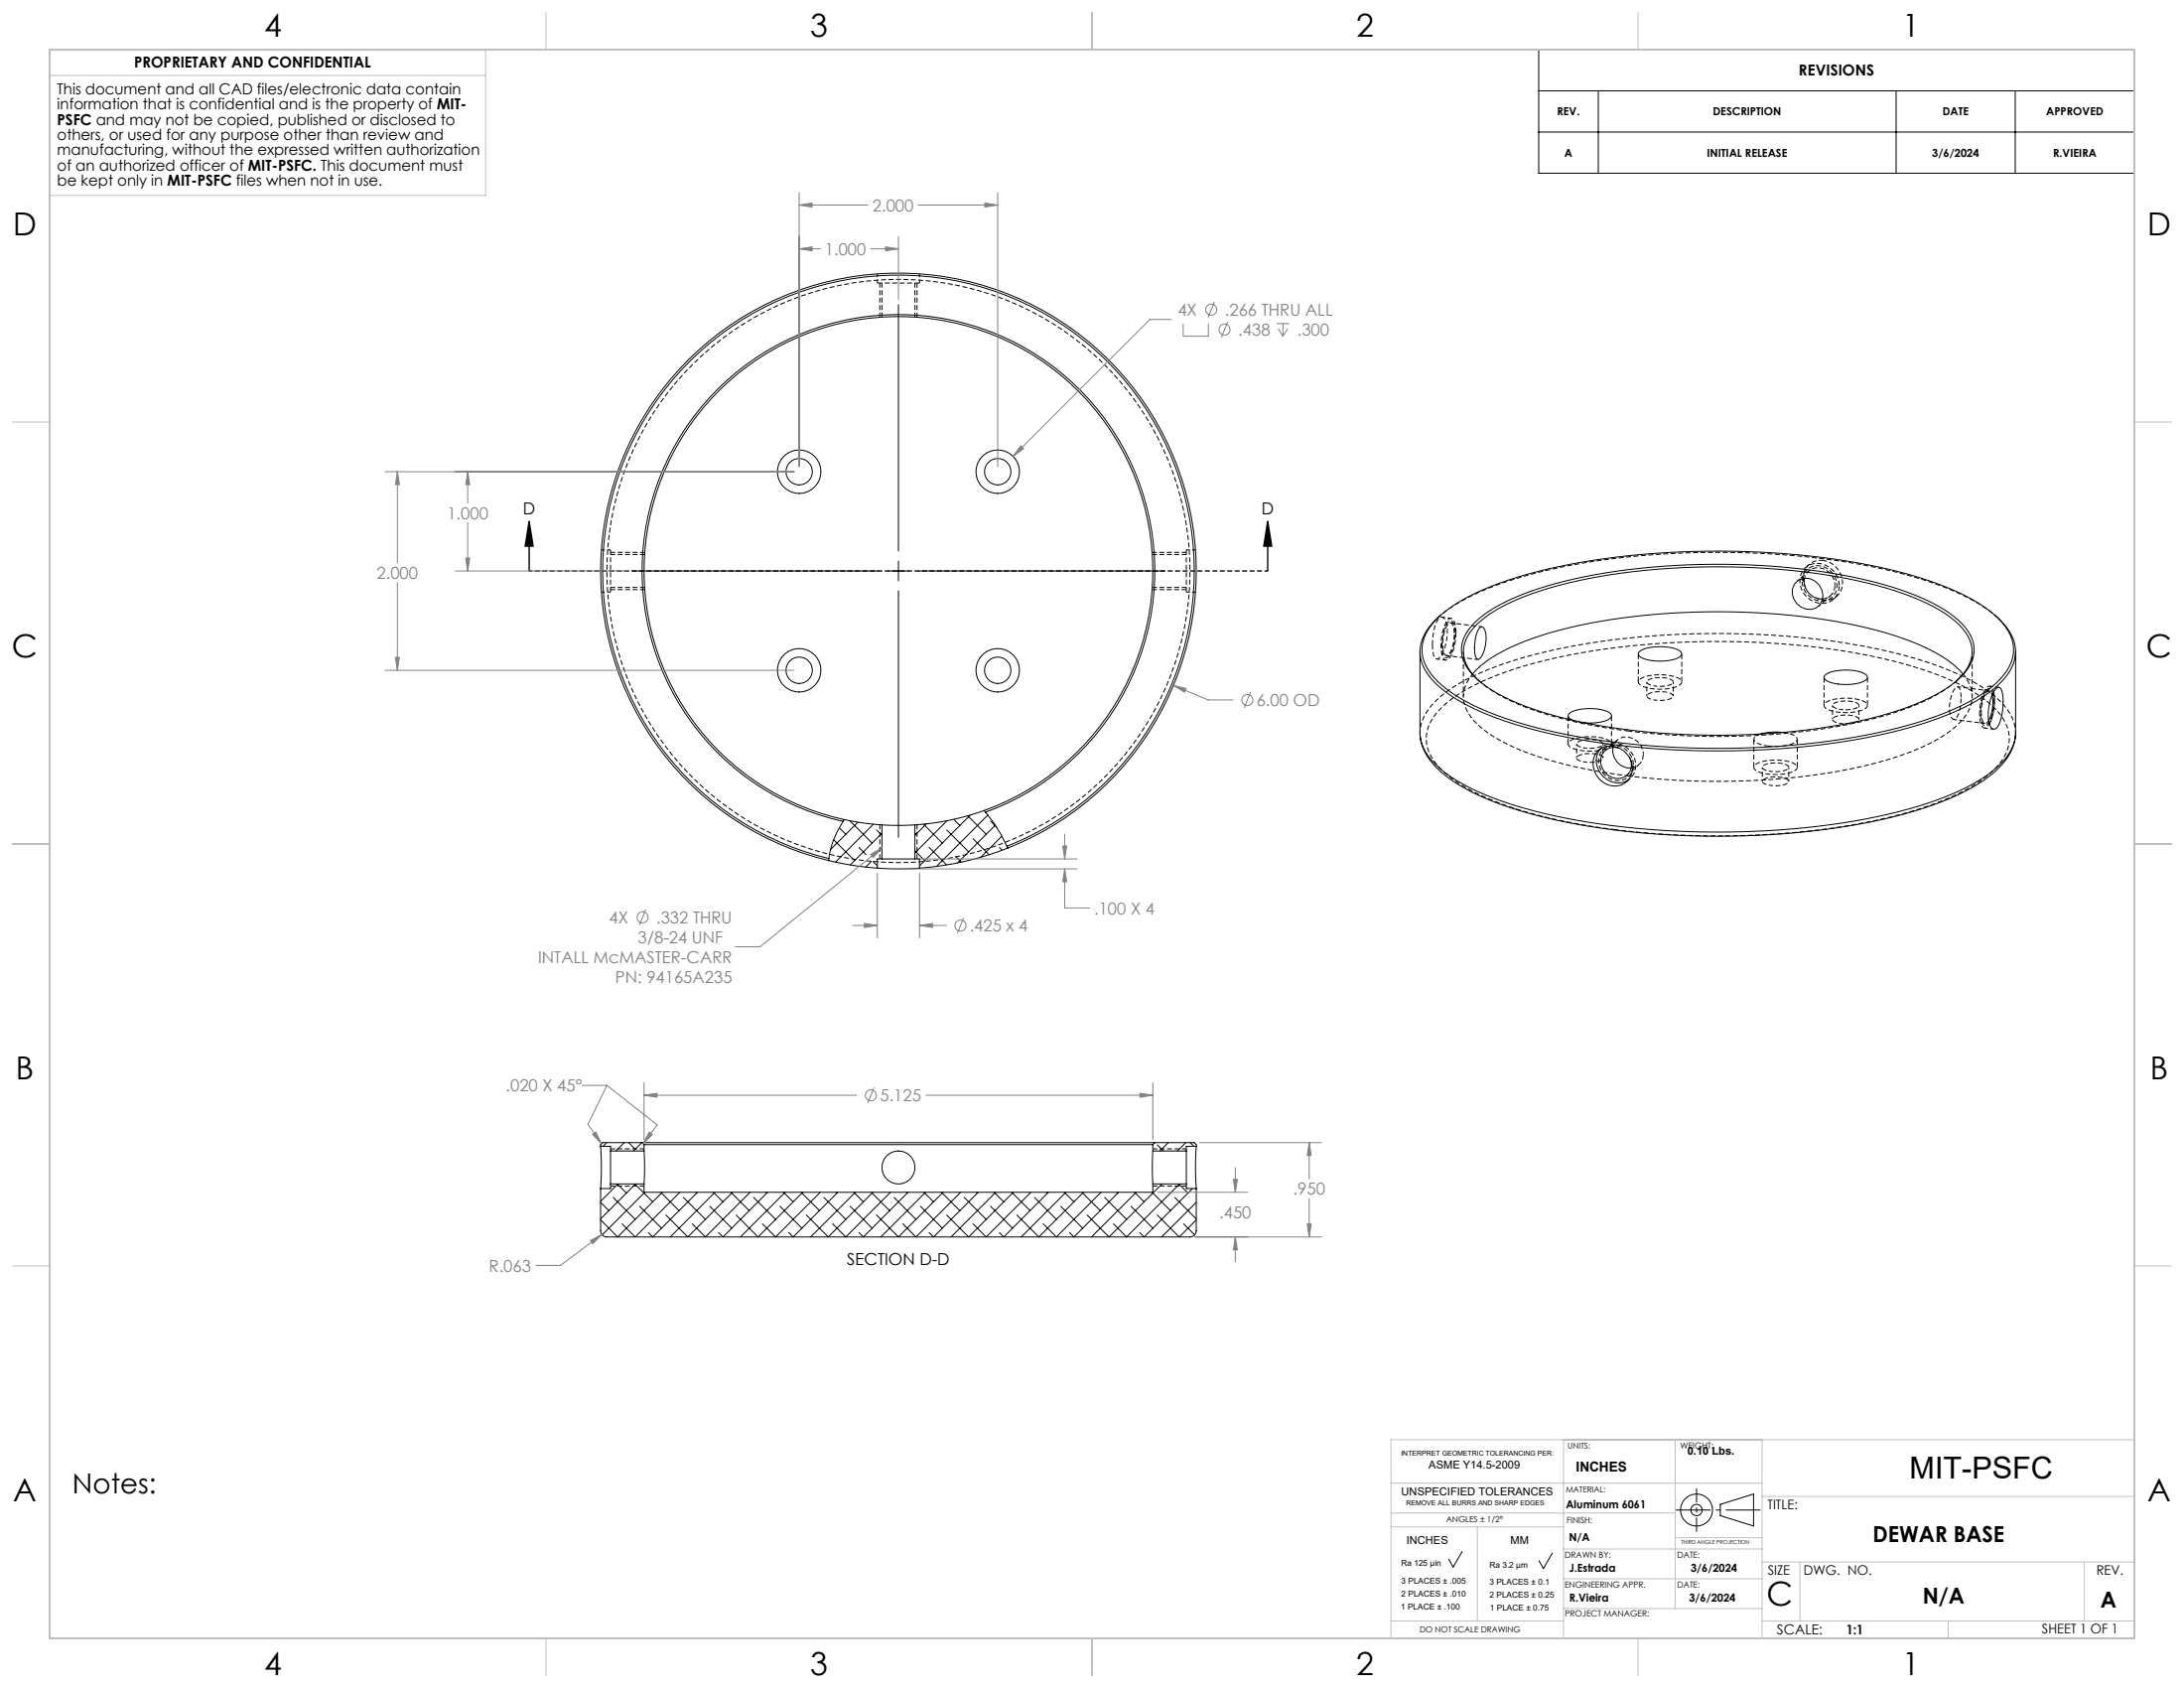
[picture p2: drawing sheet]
<svg xmlns="http://www.w3.org/2000/svg" width="559mm" height="432mm" viewBox="0 0 559 432" stroke-linecap="round" stroke-linejoin="round" font-family="sans-serif">
<path d="M235.3 72.4h-10.8M156.2 140.7v10.8M303.5 151.5v-10.8M378.2 173.9l.4 .5M500.4 174.4l.5-.5" fill="none" stroke="#000" stroke-width=".25" stroke-dasharray="1.3 .6" stroke-linecap="butt"/>
<path d="M368.2 157.7a50.3 50.3 0 0 1 17.2-8.9 173.5 173.5 0 0 1 51.3-7.5 184.3 184.3 0 0 1 55.3 7 53.5 53.5 0 0 1 18.8 9.4M462.9 144.4l-.9 .8M469.1 153.3l.9-.8M374.4 166.7v11.5M504.6 178.2v-11.5M509.7 177.8a1 1 0 0 0-1.1-1 7.1 7.1 0 0 0-1.7 5.4M409.9 191.1l-.9 .8M412.7 191.2a3.4 3.4 0 0 1 5.1-2.3 4.6 4.6 0 0 1 2.7 4M416.2 200l.8-.8M509 185.2v.1a1.21 1.21 0 0 1-1.6 .8l-.6-1.3-.3-2.2M229.9 220.7a74.6 74.6 0 0 1-65.7-110 74.6 74.6 0 0 1 128-5.7 74.6 74.6 0 0 1-55.7 115.4l-6.6 .3" fill="none" stroke="#000" stroke-width=".25" stroke-dasharray="1.3 .6" stroke-dashoffset=".6" stroke-linecap="butt"/>
<g fill="none" stroke="#000" stroke-width=".25" stroke-dasharray="1.3 .6" stroke-dashoffset=".4" stroke-linecap="butt">
<path d="M224.5 70.1v2.3M235.3 72.4v-2.3M153.9 151.5h2.3M156.2 140.7h-2.3M303.5 151.5h2.4M305.9 140.7h-2.4M371.3 158.2l-2.4-.3M367.6 168.6l2.3 .3M370.1 167.7l8 1M379.2 160.3l-8.1-1M508.9 176.7l-8-1M511.5 175.8l-2.4-.3"/>
<path d="M404.8 184.8l.8 .1M416.5 198.5a102.1 102.1 0 0 1-31.2-8.3 23.1 23.1 0 0 1-9.5-7.7 8.1 8.1 0 0 1 1-10.1M499.9 184l8 1.1M507.7 186.2l2.4 .3"/>
</g>
<g fill="none" stroke="#000" stroke-width=".25" stroke-dasharray="1.3 .6" stroke-dashoffset=".1" stroke-linecap="butt">
<path d="M225.1 72.4v8.7M225.7 72.4v8.7M234.6 72.4v8.7M234.1 81.1v-8.7M156.2 150.3h8.7M156.2 141.3h8.8M156.2 150.8h8.8M164.9 141.8h-8.7M294.8 150.3h8.7M303.5 141.8h-8.7M303.5 150.8h-8.7M303.5 141.3h-8.7"/>
<path d="M366.5 164.9a12.1 12.1 0 0 1 1.6-6.7 1.02 1.02 0 0 1 1.2-.2 1.02 1.02 0 0 1 .6 .9 11.2 11.2 0 0 1-1.7 9.4 .67 .67 0 0 1-1.1-.1l-.5-1.5-.1-1.8M372.5 161.8l-.2-2.2a1.38 1.38 0 0 0-1.3-1.4 6.4 6.4 0 0 0-2.1 4.8 8.4 8.4 0 0 0 .6 5.6 .91 .91 0 0 0 1.5-.5 12.6 12.6 0 0 0 1.5-6.3M416.5 187a180 180 0 0 0 62.2-3 58.2 58.2 0 0 0 20.8-8.9l1.1-.9M452.3 190.8a10.4 10.4 0 0 0 7.3-1.2 .9 .9 0 0 0-.6-1.5l-1.2-.4-1.6-.3M225.1 219.7v-8.7M234.6 219.7v-8.7"/>
</g>
<g fill="none" stroke="#000" stroke-width=".25">
<path d="M393.7 12.7h152.4v31.6h-152.4zM393.7 23.2h152.4M393.7 33.8h152.4M408.9 23.2v21.1M485.1 23.2v21.1M515.6 23.2v21.1M229.9 77.9v63.1M161.7 146.1h63.1M227.3 146.1h5.1M229.9 143.5v5.1M229.9 151.1v63.1M235 146.1h63"/>
<path d="M368.1 157.8a48.7 48.7 0 0 1 17.7-9.4 172.3 172.3 0 0 1 50.9-7.4 183.1 183.1 0 0 1 54.9 6.9 53.6 53.6 0 0 1 18.5 9.2 12.1 12.1 0 0 1 5.1 9.9 13.3 13.3 0 0 1-5.5 8.7 56.2 56.2 0 0 1-18.9 9.1 187.6 187.6 0 0 1-58.5 6.5 166.9 166.9 0 0 1-47.3-7.6 46.4 46.4 0 0 1-17.2-9.4 10.8 10.8 0 0 1-3.8-9.9 13.1 13.1 0 0 1 4.1-6.6zM368.7 157.3a12.8 12.8 0 0 0-5.4 9.8 12.7 12.7 0 0 0 5.1 8.7 54 54 0 0 0 18.6 9.3 184.3 184.3 0 0 0 55.3 7 180.2 180.2 0 0 0 48.9-6.7 56.5 56.5 0 0 0 19-9.2 12.8 12.8 0 0 0 5.5-9.9 12.9 12.9 0 0 0-5.4-9M377.1 159.5a40.9 40.9 0 0 1 16.2-8.8 154.7 154.7 0 0 1 48.1-6.3 151.2 151.2 0 0 1 44.7 6.4 39.7 39.7 0 0 1 16 8.8 8.5 8.5 0 0 1 1.4 11.4 24.7 24.7 0 0 1-9.8 7.5 107.9 107.9 0 0 1-34.5 8.6 179.7 179.7 0 0 1-59.2-3.4 58.8 58.8 0 0 1-20.9-9 11.1 11.1 0 0 1-5.2-9.1 10.2 10.2 0 0 1 3.2-6.1zM460 148.5a4.3 4.3 0 0 1 5.3 .9 4.3 4.3 0 0 1 .3 5.4 4.2 4.2 0 0 1-4.4 .7 4.2 4.2 0 0 1-2.6-3.6v-1.3l.5-1.2zM461.7 148a4.5 4.5 0 0 0 4.6 5.2M363.3 166.7v20.8a11 11 0 0 0 4 8 46.7 46.7 0 0 0 17.3 9.6 170.4 170.4 0 0 0 51 7.7 187.1 187.1 0 0 0 55.6-6.7 56.5 56.5 0 0 0 19-9.1 13 13 0 0 0 5.5-9.5M376.8 172.4a32 32 0 0 1 13.3-8.3 132 132 0 0 1 40.2-7.4 166.9 166.9 0 0 1 52.2 5.2 48.9 48.9 0 0 1 17.7 8.4l2.1 2.1M378.4 174.2a9.5 9.5 0 0 1-3.7-9.4 14.8 14.8 0 0 1 6.8-7.9 73.4 73.4 0 0 1 25.3-9 180.6 180.6 0 0 1 70.8 1.2 61.7 61.7 0 0 1 21.4 8.8 12.2 12.2 0 0 1 5.6 8 9.9 9.9 0 0 1-4 8.3M378.6 160.6l.5-.3 .5 .3a8.1 8.1 0 0 1-.8 7.7l-.5 .4-.4-.1a6.9 6.9 0 0 1-.4-5l.6-2.4zM419.4 166.8a10.7 10.7 0 0 1 8.1-1.1l1.4 .4a1.53 1.53 0 0 1 1.4 1.4 5.9 5.9 0 0 1-4.8 1.6 10.1 10.1 0 0 1-5.9-1.1 .77 .77 0 0 1-.2-1.2zM466.9 172.7a10.7 10.7 0 0 1 8.1-1l1.5 .3a1.53 1.53 0 0 1 1.3 1.5 5.9 5.9 0 0 1-4.8 1.6 10.1 10.1 0 0 1-5.9-1.2 .77 .77 0 0 1-.2-1.2zM509.7 177.8a10.5 10.5 0 0 1-.9 6.5"/>
<path d="M510.1 177a13.6 13.6 0 0 1-1.1 8.2M510.6 176.3a.84 .84 0 0 1 .9-.5 .84 .84 0 0 1 .7 .9 14.2 14.2 0 0 1-1.1 9.2 .97 .97 0 0 1-.9 .6 .97 .97 0 0 1-.9-.7 11.1 11.1 0 0 1 1.3-9.5zM515.7 166.7v20.8M402.3 184.2l-.3-.1a1.02 1.02 0 0 1-.8-1.1 1.02 1.02 0 0 1 1-.9 12.6 12.6 0 0 1 9.7 .3 .98 .98 0 0 1 .4 1.1 .98 .98 0 0 1-1 .7 13 13 0 0 1-5.7 .7M409 191.9a5.5 5.5 0 0 1 8.6 3.8 4.7 4.7 0 0 1-2.6 5 4.7 4.7 0 0 1-5.5-1.2 5.3 5.3 0 0 1-.5-7.6zM409.5 191.6a5.5 5.5 0 0 0 .4 6.8 5.5 5.5 0 0 0 6.7 1.1M412.7 191.2a4.5 4.5 0 0 0 4.6 5.3M414.2 191.4a3.6 3.6 0 0 0-4.1 1.2 3.6 3.6 0 0 0 .1 4.3 3.9 3.9 0 0 0 3.5 2.3 3.9 3.9 0 0 0 3.6-2.4 4.1 4.1 0 0 0-.3-3M456.2 187.4l-2.7-.1-3.1 .5M515.7 187.4a12.7 12.7 0 0 1-4.8 9.5 48.5 48.5 0 0 1-17.1 9.3 170.8 170.8 0 0 1-51.2 7.7 185 185 0 0 1-53.9-6.6 56.3 56.3 0 0 1-20.1-9.9 13.8 13.8 0 0 1-5.3-9.8M212.1 219.6l-.1 .5M213.3 214.8l5.4 5.3"/>
<path d="M214.7 211.7l1.7 1.7M215.7 210.1a21.6 21.6 0 0 0-3.6 9.5M216 209.7l4.8 .8 4.9 .5M216 209.7l-.3 .4M217.5 210l5.6 5.7M219.5 210.3l-7 7.1M219.8 216.8l1.8 1.8M223.5 210.8l-9.7 9.7M224.3 212.3l1.4 1.4M225.7 219.7h8.4M225.7 211l3.7 .1 4.7-.1M225.7 219.7h-1.2v2.4"/>
<path d="M225.7 211v8.7M225.7 213.1l-8.2 8.2M234.1 219.7h1.2v2.4M234.1 211v8.7M234.1 217.6l2.5 2.5M234.1 213.1l.3 .3M236.3 210.8l4.8 4.9M237 210.8l-2.9 2.9M237.7 216.8l4.5 4.5M242.2 212.3l5.6 5.6M242.3 209.9l-8.2 8.3M244 209.6l1.6 1.6"/>
<path d="M244.5 219l1.5 1.5M247.6 208.7l4.7 4.7M248.3 208.5l-13 13M249 214.5l4.1 4.1M251.8 207.3a65.1 65.1 0 0 0 28.6-102.2 65.1 65.1 0 0 0-105.9 6.8 65.1 65.1 0 0 0 41.5 97.8M251.8 207.3a65.1 65.1 0 0 1-17.7 3.7M251.8 207.3l.4 .5M252.2 207.8a65.6 65.6 0 0 0 28.6-103.1 65.6 65.6 0 0 0-106.7 6.9 65.6 65.6 0 0 0 41.6 98.5M252.2 207.8l2.1 2.7 1.8 2.9 1.5 3.1M252.8 208.5l-13.2 13.1M253.4 210l1.6 1.6M254.7 211.1l-9.7 9.6"/>
<path d="M255.7 216.8l.7 .7M256.3 213.9l-5.4 5.4M257.6 216.5a75.7 75.7 0 0 0 30.4-118.9 75.7 75.7 0 0 0-122.4 8.5 75.7 75.7 0 0 0 46.5 113.5M257.6 216.5l.2 .4M257.8 216.9a76.2 76.2 0 0 0 30.6-119.7 76.2 76.2 0 0 0-123.2 8.6 76.2 76.2 0 0 0 46.8 114.3M257.8 216.9a76.2 76.2 0 0 1-22.5 5.2M212 220.1a76.2 76.2 0 0 0 12.5 2M222.9 220.4l-1.4 1.4M223.4 220.4l1.1 1.1M224.5 222.1l5.4 .2 5.4-.2M153.7 293.2l.2 5.8-.2 5M153.7 293.2h2.5v1.2"/>
<path d="M155.2 292.3l-.9 .9M156.2 294.4v8.5M156.2 294.4h8.6M159.7 292.3l-2.1 2.1M160.8 292.3l1.7 1.7M164.2 292.3l-2.1 2.1M164.3 292.3h131.2M164.3 292.3h-10.1l-.5 .5v.4M164.3 292.3l.5 .5M164.8 294.4l.1 4-.1 4.5M164.8 292.8h130.2M164.8 292.8v1.6"/>
<path d="M295 294.4l-.2 4.2 .2 4.3M295 292.8v1.6M295 294.4h8.5M295.5 292.3h10.1l.5 .5v.4M295.5 292.3l-.5 .5M296.1 292.9l1.6 1.5M298.9 292.3l-2.1 2.1M303.4 292.3l-2.1 2.1M303.5 294.4v8.5M304.5 292.3l1 .9M306.1 293.2l-.2 5.4 .2 5.4M306.1 293.2h-2.6v1.2"/>
<path d="M153.7 304v10.8a1.6 1.6 0 0 0 1.6 1.6h149.2a1.6 1.6 0 0 0 1.6-1.6v-10.8M153.7 307.6l2.1 2.1M156.2 302.9v1.1h-2.5M156.2 302.9h8.6M156.9 306.3l5.6 5.6M157.9 302.9l2.4 2.3M158.1 302.9l-4.4 4.4M162.4 302.9l4.6 4.5M162.6 302.9l-8.9 8.9M163.6 308.6l5.7 5.6M164.8 302.9v2.1h130.2v-2.1M165 305l-10.9 10.9"/>
<path d="M169.1 305l4.6 4.7M169.5 305l-11.5 11.4-4.3-4.3M174 305l-11.5 11.4-3.3-3.3M174.9 306.3l5.6 5.6M178 305l.2 .2M178.4 305l-11.4 11.4-1.1-1.1M181.6 308.6l5.6 5.6M182.5 305l2.5 2.4M182.9 305l-11.4 11.4M187 305l4.7 4.7M187.4 305l-11.4 11.4-5.6-5.6M191.9 305l-11.4 11.4-3.4-3.3"/>
<path d="M192.8 306.3l5.6 5.6M196 305l.2 .2M196.4 305l-11.4 11.4-1.1-1.1M199.6 308.6l5.6 5.6M200.5 305l2.4 2.4M200.9 305l-11.4 11.4M205 305l4.7 4.7M205.4 305l-11.4 11.4-5.7-5.6M209.9 305l-11.5 11.4-3.3-3.3M210.8 306.3l5.6 5.6M214 305l.2 .2M214.4 305l-11.5 11.4-1.1-1.1"/>
<path d="M217.5 308.6l5.6 5.6M218.4 305l2.5 2.4M218.9 305l-11.5 11.4M222.9 305l4.7 4.7M223.3 305l-11.4 11.4-5.6-5.6M227.8 305l-11.4 11.4-3.4-3.3M228.8 306.3l5.6 5.6M231.9 305l.2 .2M232.3 305l-11.4 11.4-1.1-1.1M235.5 308.6l5.6 5.6M236.4 305l2.5 2.4M236.8 305l-11.4 11.4"/>
<path d="M240.9 305l4.7 4.7M241.3 305l-11.4 11.4-5.6-5.6M245.8 305l-11.4 11.4-3.4-3.3M246.7 306.3l5.6 5.6M249.9 305l.2 .2M250.3 305l-11.4 11.4-1.2-1.1M253.4 308.6l5.7 5.6M254.4 305l2.4 2.4M254.8 305l-11.5 11.4M258.9 305l4.7 4.7M259.3 305l-11.5 11.4-5.6-5.6M263.8 305l-11.5 11.4-3.3-3.3"/>
<path d="M264.7 306.3l5.6 5.6M267.8 305l.2 .2M268.2 305l-11.4 11.4-1.1-1.1M271.4 308.6l5.6 5.6M272.3 305l2.5 2.4M272.7 305l-11.4 11.4M276.8 305l4.7 4.7M277.2 305l-11.4 11.4-5.6-5.6M281.7 305l-11.4 11.4-3.4-3.3M282.6 306.3l5.6 5.6M285.8 305l.2 .2M286.2 305l-11.4 11.4-1.1-1.1"/>
<path d="M289.4 308.6l5.6 5.6M290.3 305l2.4 2.4M290.7 305l-11.4 11.4M294.8 305l4.7 4.7M295 302.9h8.5M296.1 310.8l5.6 5.6 4.4-4.3M297.1 302.9l.1 .1M297.3 302.9l-13.5 13.5-5.7-5.6M300.6 306.3l5.5 5.5M301.6 302.9l2.4 2.3M301.8 302.9l-13.6 13.5-3.3-3.3M302.8 313.1l2.9 2.8"/>
<path d="M303.5 302.9v1.1h2.6M305.1 304l-12.4 12.4-1.1-1.1M306.1 307.6l-8.9 8.8M374.1 396.9l-2.3 4-1.1-2M397.2 397.3l-2.3 3.9-1.1-2M440.2 384.8l8.5-2.6v8.2l-8.5-2.7z"/>
<circle cx="204.5" cy="120.7" r="3.4"/>
<circle cx="204.5" cy="120.7" r="5.6"/>
<circle cx="255.3" cy="120.7" r="3.4"/>
<circle cx="255.3" cy="120.7" r="5.6"/>
<circle cx="204.5" cy="171.5" r="3.4"/>
<circle cx="204.5" cy="171.5" r="5.6"/>
<circle cx="255.3" cy="171.5" r="3.4"/>
<circle cx="255.3" cy="171.5" r="5.6"/>
<circle cx="229.9" cy="298.6" r="4.2"/>
<circle cx="434.1" cy="386.3" r="4.1"/>
<circle cx="434.1" cy="386.3" r="1.44"/>
</g>
<path d="M466.5 143.3a5.7 5.7 0 0 1 4 8.7 4.7 4.7 0 0 1-6 .9M378.4 174.2a45.6 45.6 0 0 0 17 8.4 126.7 126.7 0 0 0 21.1 4.4M402.3 184.2l2.5 .6M450.4 187.8h-.1a1.9 1.9 0 0 0-1.6 1.4 3.2 3.2 0 0 0 2.8 1.5l.8 .1M506.9 182.2l.1 1.4a1.41 1.41 0 0 0 1.1 1.5l.7-.8" fill="none" stroke="#000" stroke-width=".25" stroke-dasharray="1.3 .6" stroke-dashoffset=".3" stroke-linecap="butt"/>
<path d="M462 150.4a4.6 4.6 0 0 1 0-4.9 4.6 4.6 0 0 1 4.5-2.2M502.3 172.4a8.4 8.4 0 0 1-.6 12.2 39.2 39.2 0 0 1-16 8.9 152.5 152.5 0 0 1-47.9 6.4l-12.3-.5-9-.9M413.1 212.2a115.1 115.1 0 0 1-35.8-9.5 26.3 26.3 0 0 1-11.1-9.2 9.2 9.2 0 0 1 1.2-11 36.9 36.9 0 0 1 15.4-9.7 152 152 0 0 1 45.5-8.4 195.3 195.3 0 0 1 59 5.5 61 61 0 0 1 21.4 9.7 12.5 12.5 0 0 1 5.4 9.8 12.6 12.6 0 0 1-5.1 8.6 53.7 53.7 0 0 1-18.5 9.1 183.9 183.9 0 0 1-58 6.6l-9.8-.5-9.6-1M156.2 293.9h8.6M303.5 293.9h-8.5M156.2 303.4h8.6M303.5 303.4h-8.5" fill="none" stroke="#000" stroke-width=".25" stroke-dasharray="1.3 .6" stroke-dashoffset=".2" stroke-linecap="butt"/>
<g fill="none" stroke="#000" stroke-width=".25" stroke-dasharray="1.3 .6" stroke-dashoffset="-.1" stroke-linecap="butt">
<path d="M461.1 148.7a4.9 4.9 0 0 0 7.6 4.1 4.9 4.9 0 0 0 .8-5.1 4.9 4.9 0 0 0-4.2-3 3.8 3.8 0 0 0-4.2 4M469.5 149.7a3.4 3.4 0 0 1-3.2 3.5M470.6 149.9a5.6 5.6 0 0 0-8-5.1 5.2 5.2 0 0 0 .7 8.7 4.5 4.5 0 0 0 4.8 .5 4.5 4.5 0 0 0 2.5-4.1M419.2 167.3v7.2M430.3 174.5v-7.2M466.7 173.3v7.1M501.8 178.5a10.4 10.4 0 0 1-1.1 5l-.5 .5h-.5a4 4 0 0 1-.9-3.8 7.6 7.6 0 0 1 1.6-4.3l.5-.2a3 3 0 0 1 .9 2.8M401.2 183.1v7.2M412.3 190.3v-7.2M417.9 195.7a4.1 4.1 0 0 1-2.6 3.8 4.1 4.1 0 0 1-4.5-1.1 4.3 4.3 0 0 1-1.8-4.2 4.3 4.3 0 0 1 3-3.5 5.1 5.1 0 0 1 5.9 5M420.5 192.9a3.4 3.4 0 0 1-3.2 3.6M448.7 189.1v7.2"/>
<path d="M459.8 196.3v-7.2M477.8 180.4v-7.1"/>
</g>
<g fill="none" stroke="#000" stroke-width=".25" stroke-dasharray="1.3 .6" stroke-dashoffset=".7" stroke-linecap="butt">
<path d="M421.4 174.5v3.5M422.8 176.2a10.4 10.4 0 0 0 7.3-1.2 .9 .9 0 0 0-.6-1.5 12.8 12.8 0 0 0-9.8 .2 .93 .93 0 0 0-.5 .9 .93 .93 0 0 0 .8 .8l2.8 .8M423.5 175.5a5.8 5.8 0 0 0 4.5-.8l.1-.3a2.69 2.69 0 0 0-2.5-1 4.8 4.8 0 0 0-4.2 1 1.95 1.95 0 0 0 2.1 1.1M423.5 179.1a5.8 5.8 0 0 0 4.5-.8l.1-.3a2.69 2.69 0 0 0-2.5-1 4.8 4.8 0 0 0-4.2 .9 1.95 1.95 0 0 0 2.1 1.2M428.1 178v-3.5M403.4 190.3v3.6M404.8 192a10.4 10.4 0 0 0 7.3-1.2 .9 .9 0 0 0-.6-1.5 12.8 12.8 0 0 0-9.7 .2 .93 .93 0 0 0-.6 1 .93 .93 0 0 0 .8 .8l2.8 .7M405.6 191.3a5.8 5.8 0 0 0 4.5-.8l.1-.2a2.69 2.69 0 0 0-2.6-1.1 4.8 4.8 0 0 0-4.2 1 1.95 1.95 0 0 0 2.2 1.1M405.6 194.9a5.8 5.8 0 0 0 4.5-.8l.1-.2a2.68 2.68 0 0 0-2.6-1.1 4.8 4.8 0 0 0-4.2 1 1.95 1.95 0 0 0 2.2 1.1M409.5 191.6a5.1 5.1 0 0 1 8.2 1.2 4.9 4.9 0 0 1-1.1 6.7M410.2 193.9v-3.6M450.9 196.3v3.6"/>
<path d="M452.3 198a10.4 10.4 0 0 0 7.3-1.2 .9 .9 0 0 0-.6-1.5 12.8 12.8 0 0 0-9.7 .2 .93 .93 0 0 0-.5 1 .93 .93 0 0 0 .8 .7l2.7 .8M453.1 197.3a5.8 5.8 0 0 0 4.5-.8l.1-.2a2.69 2.69 0 0 0-2.6-1.1 4.8 4.8 0 0 0-4.2 1 1.95 1.95 0 0 0 2.2 1.1M457.7 199.9v-3.6M468.9 180.4v3.6M470.3 182.2a10.4 10.4 0 0 0 7.3-1.2 .9 .9 0 0 0-.6-1.5 12.8 12.8 0 0 0-9.8 .1 .93 .93 0 0 0-.5 1 .93 .93 0 0 0 .8 .8l2.8 .8M471.1 181.5a5.8 5.8 0 0 0 4.5-.8v-.3a2.69 2.69 0 0 0-2.5-1 4.8 4.8 0 0 0-4.2 .9 1.95 1.95 0 0 0 2.2 1.2M471.1 185.1a5.8 5.8 0 0 0 4.5-.8v-.3a2.69 2.69 0 0 0-2.5-1.1 4.8 4.8 0 0 0-4.2 1 1.95 1.95 0 0 0 2.2 1.2M475.6 184v-3.6M453.1 200.9a5.8 5.8 0 0 0 4.5-.8l.1-.2a2.69 2.69 0 0 0-2.6-1.1 4.8 4.8 0 0 0-4.2 1 1.95 1.95 0 0 0 2.2 1.1"/>
</g>
<path d="M461.7 148a3.7 3.7 0 0 1 3-2.8 3.7 3.7 0 0 1 3.7 1.6 4.5 4.5 0 0 1 1.1 2.9M462.8 146.1l-3.1 2.7M465.3 155.1l3-2.7M368.9 165a3.4 3.4 0 0 0 1.1 3.2 2.29 2.29 0 0 0 1.6-2 9.7 9.7 0 0 0 0-7.2l-.2-.2a1.85 1.85 0 0 0-1.7 1.8l-.6 2.3-.2 2.1M510.1 179.4a8.5 8.5 0 0 1-1.9 6.1l-.3 .1a2.27 2.27 0 0 1-1.1-2.4 9.8 9.8 0 0 1 1.7-6.9l.5-.2a2.27 2.27 0 0 1 1.1 2.4v.9M413.7 189.3l-3 2.7M416.3 198.3l3-2.7M506.5 182.6a11.6 11.6 0 0 1 1.8-6.7 .96 .96 0 0 1 1.1-.3 .96 .96 0 0 1 .6 1l.1 .4M515.7 187.5a11.4 11.4 0 0 0-4-8.1 46.7 46.7 0 0 0-17.3-9.6 170.4 170.4 0 0 0-51-7.7 187.1 187.1 0 0 0-55.5 6.7 56.5 56.5 0 0 0-19.1 9.1 13 13 0 0 0-5.5 9.6" fill="none" stroke="#000" stroke-width=".25" stroke-dasharray="1.3 .6" stroke-dashoffset=".5" stroke-linecap="butt"/>
<path d="M372.1 162.2a7.8 7.8 0 0 1-1.7 5.4l-.3 .1a2.36 2.36 0 0 1-1-2.5 8.8 8.8 0 0 1 1.6-5.7l.3-.2a.93 .93 0 0 1 .9 1l.2 1.9" fill="none" stroke="#000" stroke-width=".25" stroke-dasharray="1.3 .6" stroke-dashoffset="-.2" stroke-linecap="butt"/>
<g fill="none" stroke="#808080" stroke-width=".25">
<path d="M204.5 52.5l3.3-.6v1.1zM204.5 49.3v70.1M204.5 52.5h17.6M235 52.5h20.3M252 51.9l3.3 .6-3.3 .5zM255.3 49.3v70.1M204.5 63.7l3.3-.5v1zM204.5 63.7h5.4M222.8 63.7h7.1M226.6 63.2l3.3 .5-3.3 .5zM229.9 60.5v16.2M310.7 77.2l-1.6 4"/>
<path d="M299.8 81.7h-5.6l-35 35M302.7 82.8v3.2h6.5v-3.2M314.1 82.3l-1.6 4M326.6 82.8h3.3M327 84.1l1.3 1.9M328.3 82.8v3.2M329.5 84.1l-1.2 1.9M261.2 114l.7 .8-2.7 1.9zM98.5 120.7h104.7M101.7 120.7l.5 3.3h-1zM101.7 120.7v23.3M119.7 120.7l.5 3.3h-1z"/>
<path d="M119.7 120.7v8M119.7 133.7v12.4M101.7 149v22.5M116.5 146.1h44M119.2 142.8h1l-.5 3.3zM98.5 171.5h104.7M101.2 168.2h1l-.5 3.3zM300.2 175.3l3.3 .8-.4 1zM300.2 175.3l9 3.8h6.3M320 177.1l-1.7 4M222.8 218.6l2.9-1.7-2.3 2.5zM225.7 216.9l-31.2 25.3h-6.4"/>
<path d="M235.4 219.7h40.2M271.9 216.4h1l-.5 3.3zM272.4 213.4v6.3M165.2 232.6l-1.6 4.1M218.1 236.7h6.4M221.2 236.2l3.3 .5-3.3 .6zM224.5 223.3v16.6M231.1 222.3h44.5M235.3 236.7l3.3-.5v1.1zM235.3 223.3v16.6M235.3 236.7h6.8M246.6 234.8l-1.7 4"/>
<path d="M272.4 222.3l.5 3.3h-1zM272.4 222.3v10h6.4M149 277.7h6.3M155.3 277.7l12.8 10-3.6 4.8M155.3 277.7l-4.9 9.9 3.5 5M164.8 277v14.5M223.6 278.2l-1.6 4M291.7 279.7l3.3 .5-3.3 .5zM295 277v14.5M151.6 290.2l.8-.6 1.5 3zM164.8 280.2l3.3-.5v1zM164.8 280.2h54.4"/>
<path d="M166.1 289.6l.8 .6-2.4 2.3zM236.9 280.2h58.1M306.8 292.3h31.4M316.1 298.6v6.4M335 292.3l.5 3.3h-1zM335 292.3v9.3M151 317.4l3-1.6-2.3 2.4zM154 315.8l-10.6 7.9h-6.3M296.2 305h23.1M305.7 316.4h32.5M315.6 301.7h1l-.5 3.3zM316.1 316.4v6.4"/>
<path d="M316.1 316.4l.5 3.3h-1zM334.5 313.1h1l-.5 3.3zM335 306.6v9.8"/>
<circle cx="309.9" cy="79.2" r="1.41"/>
<circle cx="313.3" cy="84.3" r="1.41"/>
<circle cx="319.2" cy="179.1" r="1.41"/>
<circle cx="164.4" cy="234.6" r="1.41"/>
<circle cx="245.8" cy="236.8" r="1.41"/>
<circle cx="222.8" cy="280.2" r="1.41"/>
</g>
<path d="M135.4 133.4l1 6.3h-2zM135.4 133.4v12.7M324.4 133.4l1 6.3h-2.1zM324.4 133.4v12.7" fill="none" stroke="#000" stroke-width=".35"/>
<path d="M324.4 146.1h-189" fill="none" stroke="#000" stroke-width=".35" stroke-dasharray="1.3 .6" stroke-dashoffset=".4" stroke-linecap="butt"/>
<path d="M428.8 386.3h21.7" fill="none" stroke="#000" stroke-width=".25" stroke-dasharray="15.2 1.3 1.3 1.3" stroke-dashoffset="6.3" stroke-linecap="butt"/>
<path d="M434.1 380.7v11.1" fill="none" stroke="#000" stroke-width=".25" stroke-dasharray="15.2 1.3 1.3 1.3" stroke-dashoffset="11.6" stroke-linecap="butt"/>
<g fill="none" stroke="#c0c0c0" stroke-width=".25">
<path d="M12.8 19.3h111.4M12.8 12.9h111.4v37.1h-111.4zM139.7 3.2v9.5M279.4 3.2v9.5M419.1 3.2v9.5M3.2 107.9h9.5M546.1 107.9h9.5M3.2 215.9h9.5M546.1 215.9h9.5M3.2 323.8h9.5M546.1 323.8h9.5M355.9 379.4h94.9"/>
<path d="M400 368.3v50.8M428.6 368.3v43.2M450.8 368.3v50.8M546.1 368.3h-190.2v50.8M355.9 390.6h44.1M355.9 387h72.7M378 390.6v24.1M400 396.2h50.8M428.6 393.3h22.2M450.8 399.6h95.3M450.8 382.8h95.3M460.5 399.6v15.1"/>
<path d="M533.3 399.6v15.1M139.7 419.1v9.5M279.4 419.1v9.5M355.9 414.7h44.1M400 403.9h50.8M400 411.5h50.8M419.1 419.1v9.5M450.8 414.7h95.3M498.5 414.7v4.4"/>
</g>
<path d="M12.7 12.7h533.4v406.4h-533.4z" fill="none" stroke="#c0c0c0" stroke-width=".5"/>
<path d="M324.4 133.4l1 6.3h-2.1zM135.4 133.4l1 6.3h-2z" fill="#000"/>
<g fill="#808080">
<path d="M300.2 175.3l2.9 1.8 .4-1zM261.2 114l-2 2.7 2.7-1.9zM204.5 63.7l3.3-.5v1zM226.6 63.2l3.3 .5-3.3 .5zM204.5 52.5l3.3-.6v1.1zM252 51.9l3.3 .6-3.3 .5zM119.7 120.7l.5 3.3h-1zM119.2 142.8h1l-.5 3.3zM101.7 120.7l.5 3.3h-1zM101.2 168.2h1l-.5 3.3zM271.9 216.4h1l-.5 3.3zM272.4 222.3l.5 3.3h-1zM222.8 218.6l.6 .8 2.3-2.5zM221.2 236.2l3.3 .5-3.3 .6zM235.3 236.7l3.3-.5v1.1z"/>
<path d="M335 292.3l.5 3.3h-1zM334.5 313.1h1l-.5 3.3zM151 317.4l.7 .8 2.3-2.4zM315.6 301.7h1l-.5 3.3zM316.1 316.4l.5 3.3h-1zM164.8 280.2l3.3-.5v1zM291.7 279.7l3.3 .5-3.3 .5zM166.1 289.6l.8 .6-2.4 2.3zM151.6 290.2l.8-.6 1.5 3z"/>
</g>
<text font-size="8.5" x="452" y="410.7">C</text>
<g font-size="8.1">
<text x="67.6" y="9.3">4</text>
<text x="207.3" y="9.3">3</text>
<text x="347" y="9.3">2</text>
<text x="486.7" y="9.3">1</text>
<text x="3.3" y="60.1">D</text>
<text x="549.4" y="60.1">D</text>
<text x="3" y="168">C</text>
<text x="549.1" y="168">C</text>
<text x="4" y="276">B</text>
<text x="550.1" y="276">B</text>
<text x="3.3" y="383.9">A</text>
<text x="549.4" y="383.9">A</text>
<text x="67.6" y="428.4">4</text>
<text x="207.3" y="428.4">3</text>
<text x="347" y="428.4">2</text>
<text x="486.7" y="428.4">1</text>
</g>
<text font-size="7.8" x="488.6" y="378.1">MIT-PSFC</text>
<text font-size="7.1" fill="#010000" x="18.5" y="382.1">Notes:</text>
<g font-size="5.6">
<text x="479.2" y="394.3">DEWAR BASE</text>
<text x="491.9" y="410.2">N/A</text>
<text x="537.4" y="411.3">A</text>
</g>
<g font-size="4.2" fill="#808080">
<text x="223.2" y="54.1">2.000</text>
<text x="211" y="65.3">1.000</text>
<text x="301.4" y="80.8">4X</text>
<text x="313.4" y="80.8">.266 THRU ALL</text>
<text x="316.8" y="85.8">.438</text>
<text x="331.9" y="85.8">.300</text>
<text x="114.4" y="132.8">1.000</text>
<text x="96.4" y="148.1">2.000</text>
<text x="321.5" y="180.6">6.00 OD</text>
<text x="279.9" y="233.9">.100 X 4</text>
<text x="155.9" y="236.2">4X</text>
<text x="167.9" y="236.2">.332 THRU</text>
<text x="248.1" y="238.3">.425 x 4</text>
<text x="163.2" y="241.3">3/8-24 UNF</text>
<text x="137.7" y="246.3">INTALL McMASTER-CARR</text>
<text x="157.5" y="251.4">PN: 94165A235</text>
<text x="129.4" y="279.3">.020 X 45°</text>
<text x="225.2" y="281.7">5.125</text>
<text x="330.9" y="305.7">.950</text>
<text x="312" y="311.7">.450</text>
<text x="125.1" y="325.3">R.063</text>
</g>
<g font-size="4.2">
<text x="133.8" y="131.5">D</text>
<text x="322.8" y="131.5">D</text>
<text x="216.7" y="323.7">SECTION D-D</text>
</g>
<g font-size="3.9">
<text x="34.3" y="17.3">PROPRIETARY AND CONFIDENTIAL</text>
<text x="460.2" y="19.4">REVISIONS</text>
<text x="14.6" y="24.2">This document and all CAD files/electronic data contain</text>
<text x="14.6" y="28.1">information that is confidential and is the property of MIT-</text>
<text x="14.6" y="31.9">PSFC and may not be copied, published or disclosed to</text>
<text x="14.6" y="35.8">others, or used for any purpose other than review and</text>
<text x="14.6" y="39.7">manufacturing, without the expressed written authorization</text>
<text x="14.6" y="43.6">of an authorized officer of MIT-PSFC. This document must</text>
<text x="14.6" y="47.5">be kept only in MIT-PSFC files when not in use.</text>
</g>
<g font-size="3.5">
<text x="403.2" y="376.3">INCHES</text>
<text x="454.6" y="418.1">SCALE:</text>
</g>
<g font-size="3.4">
<text x="452.3" y="386.1">TITLE:</text>
<text x="452.3" y="402.9">SIZE</text>
<text x="461.4" y="402.9">DWG. NO.</text>
<text x="536.4" y="402.9">REV.</text>
<text x="472.4" y="418.1">1:1</text>
<text x="522.5" y="417.8">SHEET 1 OF 1</text>
</g>
<g font-size="2.8">
<text x="398.4" y="29.6">REV.</text>
<text x="438.3" y="29.6">DESCRIPTION</text>
<text x="497" y="29.6">DATE</text>
<text x="523.5" y="29.6">APPROVED</text>
<text x="400.3" y="40.1">A</text>
<text x="436.7" y="40.1">INITIAL RELEASE</text>
<text x="494.3" y="40.1">3/6/2024</text>
<text x="525.3" y="40.1">R.VIEIRA</text>
<text x="365.6" y="375.7">ASME Y14.5-2009</text>
<text x="431.8" y="372">0.10 Lbs.</text>
<text x="358.6" y="382.5">UNSPECIFIED TOLERANCES</text>
<text x="400.7" y="385.8">Aluminum 6061</text>
<text x="359.9" y="395">INCHES</text>
<text x="386.4" y="395">MM</text>
<text x="401.4" y="394.3">N/A</text>
<text x="401.5" y="402.2">J.Estrada</text>
<text x="432.6" y="402.2">3/6/2024</text>
<text x="401.5" y="409.7">R.Vieira</text>
<text x="432.2" y="409.7">3/6/2024</text>
</g>
<g font-size="2.2">
<text x="429.9" y="370.7">WEIGHT:</text>
<text x="400.8" y="389.7">FINISH:</text>
<text x="400.3" y="398.4">DRAWN BY:</text>
<text x="429.1" y="398.4">DATE:</text>
<text x="400.3" y="406.1">ENGINEERING APPR.</text>
<text x="429.1" y="406.1">DATE:</text>
<text x="400.4" y="413.6">PROJECT MANAGER:</text>
</g>
<g font-size="2.1">
<text x="401.1" y="370.7">UNITS:</text>
<text x="400.7" y="381.8">MATERIAL:</text>
<text x="370" y="389.3">ANGLES ± 1/2°</text>
<text x="358.5" y="400.6">Ra 125 µin</text>
<text x="381.1" y="401">Ra 3.2 µm</text>
<text x="358.5" y="405.1">3 PLACES ± .005</text>
<text x="381.1" y="405.3">3 PLACES ± 0.1</text>
<text x="358.4" y="411.7">1 PLACE ± .100</text>
<text x="358.5" y="408.4">2 PLACES ± .010</text>
<text x="381.1" y="408.6">2 PLACES ± 0.25</text>
<text x="381.2" y="411.9">1 PLACE ± 0.75</text>
<text x="363.3" y="417.6">DO NOT SCALE DRAWING</text>
</g>
<g font-size="1.8">
<text x="358.5" y="372.4">INTERPRET GEOMETRIC TOLERANCING PER:</text>
<text x="359.8" y="385.1">REMOVE ALL BURRS AND SHARP EDGES</text>
</g>
<text font-size="1.4" x="430.1" y="395">THIRD ANGLE PROJECTION</text>
</svg>
